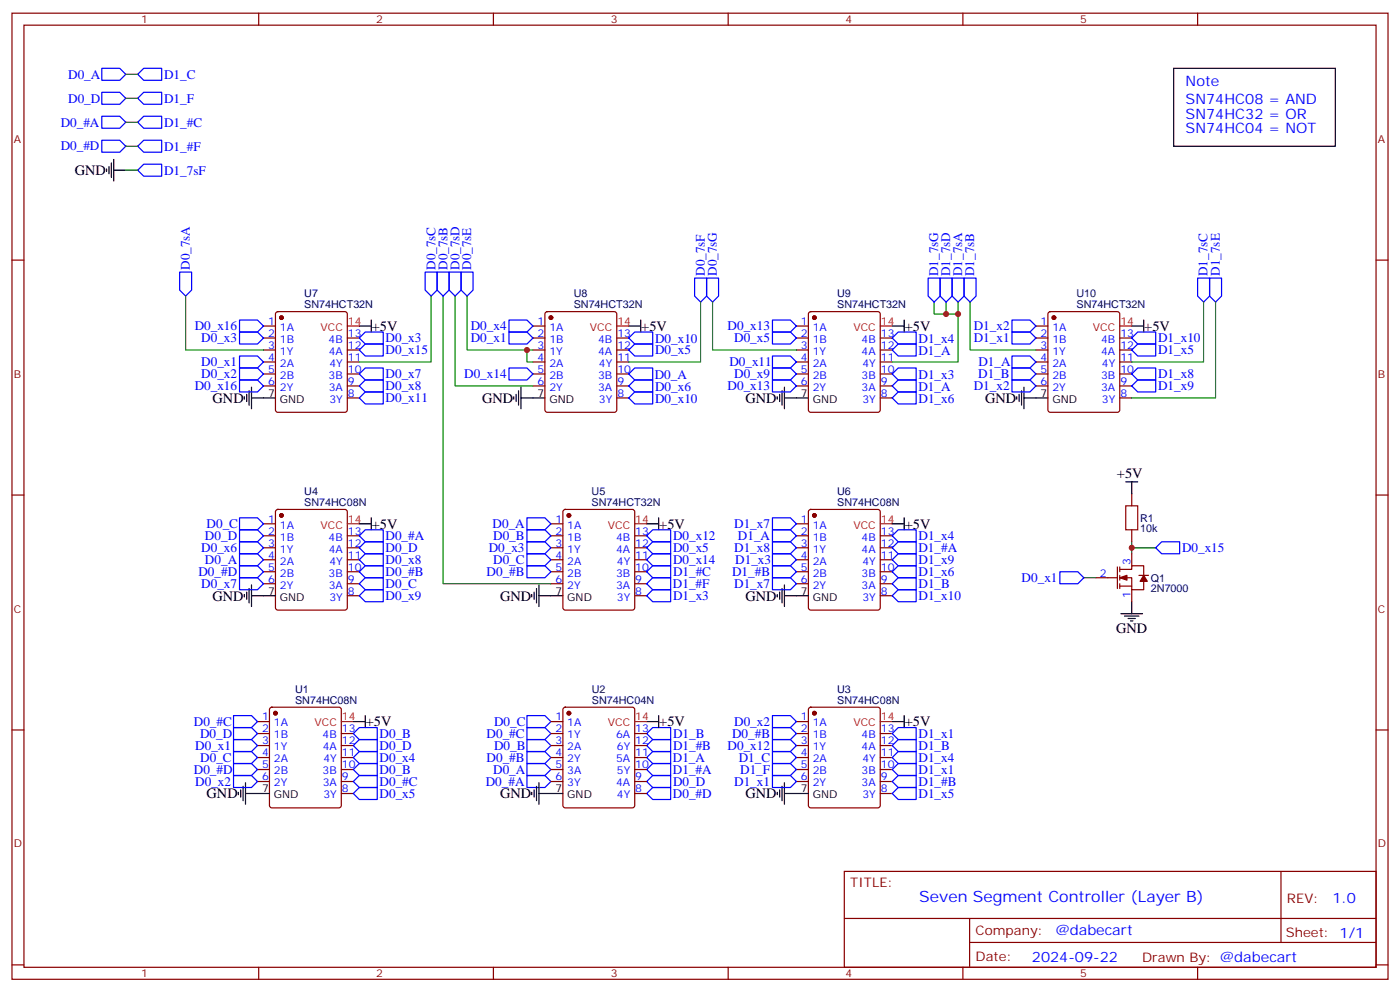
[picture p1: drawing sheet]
<svg xmlns="http://www.w3.org/2000/svg" width="412mm" height="292mm" viewBox="0 0 412 292" stroke-linecap="round" stroke-linejoin="round" font-family="sans-serif">
<g fill="none" stroke="#870000" stroke-width=".35">
<path d="M3.5 3.9h405.4v284.3h-405.4zM7.1 7.4h398.2v277.3h-398.2zM76.2 3.9v3.5M145.3 3.9v3.5M214.5 3.9v3.5M283.6 3.9v3.5M352.8 3.9v3.5M3.5 76.6h3.6M405.3 76.6h3.6M77.6 99.5h3.5M77.6 96h3.5M81.4 91.9l.4-.2h19.8l.5 .2 .2 .5v28.2l-.2 .5-.5 .3h-19.8l-.5-.3-.2-.5v-28.2z"/>
<path d="M102.3 99.5h3.5M157 99.5h3.5M157 96h3.5M160.7 91.9l.5-.2h19.8l.5 .2 .2 .5v28.2l-.3 .5-.4 .3h-19.8l-.5-.3-.2-.5v-28.2zM181.7 99.5h3.5M234.6 99.5h3.5M234.6 96h3.5M238.4 91.9l.4-.2h19.8l.5 .2 .2 .5v28.2l-.2 .5-.5 .3h-19.8l-.5-.3-.2-.5v-28.2zM259.3 99.5h3.5M305.2 99.5h3.5M305.2 96h3.5M308.9 91.9l.5-.2h19.7l.5 .2 .2 .5v28.2l-.2 .5-.5 .3h-19.7l-.5-.3-.2-.5v-28.2z"/>
<path d="M329.8 99.5h3.6M77.6 103h3.5M77.6 106.5h3.5M77.6 110.1h3.5M77.6 113.6h3.5M102.3 103h3.5M102.3 106.5h3.5M102.3 110.1h3.5M102.3 113.6h3.5M102.3 117.1h3.5M157 103h3.5M157 106.5h3.5"/>
<path d="M157 110.1h3.5M157 113.6h3.5M181.7 103h3.5M181.7 106.5h3.5M181.7 110.1h3.5M181.7 113.6h3.5M181.7 117.1h3.5M234.6 103h3.5M234.6 106.5h3.5M234.6 110.1h3.5M234.6 113.6h3.5M259.3 103h3.5"/>
<path d="M259.3 106.5h3.5M259.3 110.1h3.5M259.3 113.6h3.5M259.3 117.1h3.5M305.2 103h3.5M305.2 106.5h3.5M305.2 110.1h3.5M305.2 113.6h3.5M329.8 103h3.6M329.8 106.5h3.6M329.8 110.1h3.6M329.8 113.6h3.6"/>
<path d="M329.8 117.1h3.6M3.5 145.7h3.6M77.6 154.2h3.5M77.6 157.7h3.5M81.4 150.1l.4-.2h19.8l.5 .2 .2 .5v28.3l-.2 .5-.5 .2h-19.8l-.5-.3-.2-.4v-28.3zM102.3 157.7h3.5M162.3 154.2h3.5M162.3 157.7h3.5M166 150.1l.5-.2h19.8l.5 .2 .2 .5v28.3l-.3 .5-.4 .2h-19.8l-.5-.3-.2-.4v-28.3zM187 157.7h3.5M234.6 154.2h3.5M234.6 157.7h3.5"/>
<path d="M238.4 150.1l.4-.2h19.8l.5 .2 .2 .5v28.3l-.2 .5-.5 .2h-19.8l-.5-.3-.2-.4v-28.3zM259.3 157.7h3.5M333.4 145.3v3.6M333.4 155.9v3.6M405.3 145.7h3.6M77.6 161.2h3.5M77.6 164.7h3.5M77.6 168.3h3.5M77.6 171.8h3.5M102.3 161.2h3.5M102.3 164.7h3.5M102.3 168.3h3.5"/>
<path d="M102.3 171.8h3.5M102.3 175.3h3.5M162.3 161.2h3.5M162.3 164.7h3.5M162.3 168.3h3.5M162.3 171.8h3.5M187 161.2h3.5M187 164.7h3.5M187 168.3h3.5M187 171.8h3.5M187 175.3h3.5M234.6 161.2h3.5"/>
<path d="M234.6 164.7h3.5M234.6 168.3h3.5M234.6 171.8h3.5M259.3 161.2h3.5M259.3 164.7h3.5M259.3 168.3h3.5M259.3 171.8h3.5M259.3 175.3h3.5M322.8 170h6.3M329.1 166.9v6.3M329.8 170h3.6v3.6h3.5v-2.5M329.8 167.6h3.6v-1.1h3.5v2.8"/>
<path d="M329.8 166.9v1.4M329.8 169.3v1.4M329.8 171.8v1.4M329.8 172.5h3.6M333.4 163v3.5M333.4 173.6v3.5M335.5 169.3h2.8M3.5 214.8h3.6M75.8 212.4h3.6M75.8 215.9h3.6M75.8 219.4h3.6M79.6 208.3l.5-.2h19.7l.5 .2 .2 .5v28.3l-.2 .5-.5 .2h-19.7l-.5-.3-.2-.4v-28.3z"/>
<path d="M100.5 215.9h3.6M100.5 219.4h3.6M162.3 212.4h3.5M162.3 215.9h3.5M162.3 219.4h3.5M166 208.3l.5-.2h19.8l.5 .2 .2 .5v28.3l-.3 .5-.4 .2h-19.8l-.5-.3-.2-.4v-28.3zM187 215.9h3.5M187 219.4h3.5M234.6 212.4h3.5M234.6 215.9h3.5M234.6 219.4h3.5M238.4 208.3l.4-.2h19.8l.5 .2 .2 .5v28.3l-.2 .5-.5 .2h-19.8l-.5-.3-.2-.4v-28.3z"/>
<path d="M259.3 215.9h3.5M259.3 219.4h3.5M405.3 214.8h3.6M75.8 223h3.6M75.8 226.5h3.6M75.8 230h3.6M100.5 223h3.6M100.5 226.5h3.6M100.5 230h3.6M100.5 233.5h3.6M162.3 223h3.5M162.3 226.5h3.5"/>
<path d="M162.3 230h3.5M187 223h3.5M187 226.5h3.5M187 230h3.5M187 233.5h3.5M234.6 223h3.5M234.6 226.5h3.5M234.6 230h3.5M259.3 223h3.5M259.3 226.5h3.5M259.3 230h3.5M259.3 233.5h3.5"/>
<path d="M248.7 256.5h156.6v28.2h-156.6zM377.3 256.5v20.9M248.7 270.3h156.5M285.6 277.4h119.6M285.6 270.3v14.1M3.5 284h3.6M76.2 284.7v3.5M145.3 284.7v3.5M214.5 284.7v3.5M283.6 284.7v3.5M352.8 284.7v3.5M405.3 284h3.6"/>
</g>
<g fill="none" stroke="#00f" stroke-width=".35">
<path d="M30 20.1h5.3l1.7 1.8-1.7 1.7h-5.3zM30 27.2h5.3l1.7 1.7-1.7 1.8h-5.3zM30 34.2h5.3l1.7 1.8-1.7 1.7h-5.3zM40.6 28.9l1.7-1.7h5.3v3.5h-5.3zM40.6 36l1.7-1.8h5.3v3.5h-5.3zM42.3 20.1h5.3v3.5h-5.3l-1.7-1.7zM30 41.3h5.3l1.7 1.7-1.7 1.8h-5.3zM40.6 43l1.7-1.7h5.3v3.5h-5.3zM40.6 50.1l1.7-1.8h5.3v3.6h-5.3zM52.9 80.1h3.5v5.3l-1.7 1.7-1.8-1.7zM70.6 94.2h5.2l1.8 1.8-1.8 1.7h-5.2zM70.6 97.7h5.2l1.8 1.8-1.8 1.7h-5.2z"/>
<path d="M105.8 99.5l1.8-1.8h5.3v3.5h-5.3zM125.2 80.1h3.6v5.3l-1.8 1.7-1.8-1.7zM128.8 80.1h3.5v5.3l-1.8 1.7-1.7-1.7zM132.3 80.1h3.5v5.3l-1.7 1.7-1.8-1.7zM135.8 80.1h3.5v5.3l-1.7 1.7-1.8-1.7zM149.9 97.7h5.3l1.8 1.8-1.8 1.7h-5.3zM149.9 94.2h5.3l1.8 1.8-1.8 1.7h-5.3zM185.2 99.5l1.8-1.8h5.3v3.5h-5.3zM204.6 81.8h3.5v5.3l-1.7 1.8-1.8-1.8zM208.1 81.8h3.6v5.3l-1.8 1.8-1.8-1.8zM227.5 94.2h5.3l1.8 1.8-1.8 1.7h-5.3zM227.5 97.7h5.3l1.8 1.8-1.8 1.7h-5.3z"/>
<path d="M262.8 99.5l1.8-1.8h5.3v3.5h-5.3zM273.4 81.8h3.5v5.3l-1.7 1.8-1.8-1.8zM276.9 81.8h3.6v5.3l-1.8 1.8-1.8-1.8zM280.5 81.8h3.5v5.3l-1.8 1.8-1.7-1.8zM284 81.8h3.5v5.3l-1.7 1.8-1.8-1.8zM298.1 94.2h5.3l1.8 1.8-1.8 1.7h-5.3zM298.1 97.7h5.3l1.8 1.8-1.8 1.7h-5.3zM333.4 99.5l1.7-1.8h5.3v3.5h-5.3zM352.8 81.8h3.5v5.3l-1.8 1.8-1.7-1.8zM356.3 81.8h3.5v5.3l-1.7 1.8-1.8-1.8zM70.6 104.8h5.2l1.8 1.7-1.8 1.8h-5.2zM70.6 108.3h5.2l1.8 1.8-1.8 1.7h-5.2z"/>
<path d="M70.6 111.8h5.2l1.8 1.8-1.8 1.8h-5.2zM105.8 110.1l1.8-1.8h5.3v3.5h-5.3zM105.8 113.6l1.8-1.8h5.3v3.6h-5.3zM105.8 117.1l1.8-1.7h5.3v3.5h-5.3zM107.6 101.2h5.3v3.6h-5.3l-1.8-1.8zM149.9 108.3h5.3l1.8 1.8-1.8 1.7h-5.3zM185.2 113.6l1.8-1.8h5.3v3.6h-5.3zM185.2 117.1l1.8-1.7h5.3v3.5h-5.3zM187 108.3h5.3v3.5h-5.3l-1.8-1.7zM187 101.2h5.3v3.6h-5.3l-1.8-1.8zM227.5 104.8h5.3l1.8 1.7-1.8 1.8h-5.3zM227.5 108.3h5.3l1.8 1.8-1.8 1.7h-5.3z"/>
<path d="M227.5 111.8h5.3l1.8 1.8-1.8 1.8h-5.3zM262.8 103l1.8-1.8h5.3v3.6h-5.3zM262.8 110.1l1.8-1.8h5.3v3.5h-5.3zM262.8 113.6l1.8-1.8h5.3v3.6h-5.3zM262.8 117.1l1.8-1.7h5.3v3.5h-5.3zM298.1 104.8h5.3l1.8 1.7-1.8 1.8h-5.3zM298.1 108.3h5.3l1.8 1.8-1.8 1.7h-5.3zM298.1 111.8h5.3l1.8 1.8-1.8 1.8h-5.3zM333.4 103l1.7-1.8h5.3v3.6h-5.3zM333.4 110.1l1.7-1.8h5.3v3.5h-5.3zM333.4 113.6l1.7-1.8h5.3v3.6h-5.3zM70.6 152.4h5.2l1.8 1.8-1.8 1.7h-5.2z"/>
<path d="M70.6 155.9h5.2l1.8 1.8-1.8 1.8h-5.2zM70.6 159.5h5.2l1.8 1.7-1.8 1.8h-5.2zM105.8 157.7l1.8-1.8h5.3v3.6h-5.3zM107.6 159.5h5.3v3.5h-5.3l-1.8-1.8zM155.2 155.9h5.3l1.8 1.8-1.8 1.8h-5.3zM155.2 152.4h5.3l1.8 1.8-1.8 1.7h-5.3zM155.2 159.5h5.3l1.8 1.7-1.8 1.8h-5.3zM190.5 157.7l1.8-1.8h5.3v3.6h-5.3zM227.5 152.4h5.3l1.8 1.8-1.8 1.7h-5.3zM227.5 159.5h5.3l1.8 1.7-1.8 1.8h-5.3zM227.5 155.9h5.3l1.8 1.8-1.8 1.8h-5.3zM262.8 157.7l1.8-1.8h5.3v3.6h-5.3z"/>
<path d="M70.6 163h5.2l1.8 1.7-1.8 1.8h-5.2zM70.6 166.5h5.2l1.8 1.8-1.8 1.7h-5.2zM70.6 170h5.2l1.8 1.8-1.8 1.8h-5.2zM105.8 168.3l1.8-1.8h5.3v3.5h-5.3zM105.8 171.8l1.8-1.8h5.3v3.6h-5.3zM105.8 164.7l1.8-1.7h5.3v3.5h-5.3zM105.8 175.3l1.8-1.7h5.3v3.5h-5.3zM155.2 166.5h5.3l1.8 1.8-1.8 1.7h-5.3zM155.2 163h5.3l1.8 1.7-1.8 1.8h-5.3zM190.5 164.7l1.8-1.7h5.3v3.5h-5.3zM190.5 161.2l1.8-1.7h5.3v3.5h-5.3zM190.5 168.3l1.8-1.8h5.3v3.5h-5.3z"/>
<path d="M190.5 171.8l1.8-1.8h5.3v3.6h-5.3zM190.5 175.3l1.8-1.7h5.3v3.5h-5.3zM227.5 163h5.3l1.8 1.7-1.8 1.8h-5.3zM227.5 166.5h5.3l1.8 1.8-1.8 1.7h-5.3zM227.5 170h5.3l1.8 1.8-1.8 1.8h-5.3zM262.8 164.7l1.8-1.7h5.3v3.5h-5.3zM262.8 161.2l1.8-1.7h5.3v3.5h-5.3zM262.8 168.3l1.8-1.8h5.3v3.5h-5.3zM262.8 171.8l1.8-1.8h5.3v3.6h-5.3zM262.8 175.3l1.8-1.7h5.3v3.5h-5.3zM312.2 168.3h5.3l1.8 1.7-1.8 1.8h-5.3zM340.4 161.2l1.8-1.7h5.3v3.5h-5.3z"/>
<path d="M68.8 210.6h5.3l1.7 1.8-1.7 1.7h-5.3zM68.8 214.1h5.3l1.7 1.8-1.7 1.8h-5.3zM68.8 217.7h5.3l1.7 1.7-1.7 1.8h-5.3zM104.1 215.9l1.7-1.8h5.3v3.6h-5.3zM104.1 219.4l1.7-1.7h5.3v3.5h-5.3zM155.2 210.6h5.3l1.8 1.8-1.8 1.7h-5.3zM155.2 214.1h5.3l1.8 1.8-1.8 1.8h-5.3zM155.2 217.7h5.3l1.8 1.7-1.8 1.8h-5.3zM190.5 219.4l1.8-1.7h5.3v3.5h-5.3zM190.5 215.9l1.8-1.8h5.3v3.6h-5.3zM227.5 217.7h5.3l1.8 1.7-1.8 1.8h-5.3zM227.5 214.1h5.3l1.8 1.8-1.8 1.8h-5.3z"/>
<path d="M227.5 210.6h5.3l1.8 1.8-1.8 1.7h-5.3zM262.8 215.9l1.8-1.8h5.3v3.6h-5.3zM262.8 219.4l1.8-1.7h5.3v3.5h-5.3zM68.8 221.2h5.3l1.7 1.8-1.7 1.7h-5.3zM68.8 224.7h5.3l1.7 1.8-1.7 1.7h-5.3zM68.8 228.2h5.3l1.7 1.8-1.7 1.8h-5.3zM104.1 230l1.7-1.8h5.3v3.6h-5.3zM104.1 223l1.7-1.8h5.3v3.5h-5.3zM104.1 233.5l1.7-1.7h5.3v3.5h-5.3zM105.8 224.7h5.3v3.5h-5.3l-1.7-1.7zM155.2 221.2h5.3l1.8 1.8-1.8 1.7h-5.3zM155.2 224.7h5.3l1.8 1.8-1.8 1.7h-5.3z"/>
<path d="M155.2 228.2h5.3l1.8 1.8-1.8 1.8h-5.3zM190.5 233.5l1.8-1.7h5.3v3.5h-5.3zM190.5 223l1.8-1.8h5.3v3.5h-5.3zM190.5 230l1.8-1.8h5.3v3.6h-5.3zM192.3 224.7h5.3v3.5h-5.3l-1.8-1.7zM227.5 221.2h5.3l1.8 1.8-1.8 1.7h-5.3zM227.5 224.7h5.3l1.8 1.8-1.8 1.7h-5.3zM227.5 228.2h5.3l1.8 1.8-1.8 1.8h-5.3zM262.8 226.5l1.8-1.8h5.3v3.5h-5.3zM262.8 223l1.8-1.8h5.3v3.5h-5.3zM262.8 230l1.8-1.8h5.3v3.6h-5.3zM262.8 233.5l1.8-1.7h5.3v3.5h-5.3z"/>
</g>
<g fill="#870000" stroke="#870000" stroke-width=".35">
<path d="M336.9 169.3l1.1 1.8h-2.2z"/>
<path d="M329.8 170l2.2-.7v1.4z"/>
<circle cx="239.9" cy="209.9" r=".53"/>
<circle cx="239.9" cy="93.5" r=".53"/>
<circle cx="310.4" cy="93.5" r=".53"/>
<circle cx="239.9" cy="151.7" r=".53"/>
<circle cx="167.6" cy="151.7" r=".53"/>
<circle cx="82.9" cy="93.5" r=".53"/>
<circle cx="82.9" cy="151.7" r=".53"/>
<circle cx="162.3" cy="93.5" r=".53"/>
<circle cx="81.1" cy="209.9" r=".53"/>
<circle cx="167.6" cy="209.9" r=".53"/>
</g>
<g fill="none" stroke="#000" stroke-width=".35">
<path d="M345.7 20.1h47.6v22.9h-47.6zM31.4 49.7v.7M32.1 49v2.2M32.8 48v4.2M33.5 50.1h3.5M33.5 46.9v6.4M105.8 96h3.6M109.4 94.2v3.5M185.2 96h3.5M188.7 94.2v3.5M262.8 96h3.5M266.3 94.2v3.5"/>
<path d="M333.4 96h3.5M336.9 94.2v3.5M72 116.8v.7M72.7 116.1v2.1M73.4 115v4.2M74.1 117.1h7M74.1 113.9v6.4M151.3 116.8v.7M152 116.1v2.1M152.8 115v4.2M153.5 117.1h7M153.5 113.9v6.4"/>
<path d="M229 116.8v.7M229.7 116.1v2.1M230.4 115v4.2M231.1 117.1h7M231.1 113.9v6.4M299.5 116.8v.7M300.2 116.1v2.1M300.9 115v4.2M301.6 117.1h7.1M301.6 113.9v6.4M105.8 154.2h3.6M109.4 152.4v3.5"/>
<path d="M190.5 154.2h3.5M194 152.4v3.5M262.8 154.2h3.5M266.3 152.4v3.5M331.6 141.8h3.5M333.4 141.8v3.5M72 175v.7M72.7 174.3v2.1M73.4 173.2v4.2M74.1 175.3h7M74.1 172.2v6.3M156.6 175v.7"/>
<path d="M157.3 174.3v2.1M158 173.2v4.2M158.7 175.3h7.1M158.7 172.2v6.3M229 175v.7M229.7 174.3v2.1M230.4 173.2v4.2M231.1 172.2v6.3M231.1 175.3h7M333.4 177.1v3.5M330.2 180.6h6.3M331.3 181.3h4.2"/>
<path d="M332.3 182h2.1M333 182.7h.7M104.1 212.4h3.5M107.6 210.6v3.5M190.5 212.4h3.5M194 210.6v3.5M262.8 212.4h3.5M266.3 210.6v3.5M70.2 233.2v.7M70.9 232.5v2.1M71.6 231.4v4.3M72.3 233.5h7.1"/>
<path d="M72.3 230.4v6.3M156.6 233.2v.7M157.3 232.5v2.1M158 231.4v4.3M158.7 233.5h7.1M158.7 230.4v6.3M229 233.2v.7M229.7 232.5v2.1M230.4 231.4v4.3M231.1 233.5h7M231.1 230.4v6.3"/>
</g>
<path d="M102.3 96h3.5M181.7 96h3.5M259.3 96h3.5M329.8 96h3.6M102.3 154.2h3.5M187 154.2h3.5M259.3 154.2h3.5M100.5 212.4h3.6M187 212.4h3.5M259.3 212.4h3.5" fill="none" stroke="#f00" stroke-width=".35"/>
<g fill="none" stroke="#008700" stroke-width=".35">
<path d="M37 21.9h3.6M37 28.9h3.6M37 36h3.6M37 43h3.6M37 50.1h3.6M54.7 87.1v15.9h22.9M127 87.1v19.4h-21.2M130.5 87.1v84.7h31.8M134.1 87.1v26.5h22.9M137.6 87.1v15.9h19.4M206.4 88.9v17.6h-21.2M209.9 88.9v14.1h24.7"/>
<path d="M275.2 88.9v3.5h7M278.7 88.9v3.5M282.2 88.9v17.6h-19.4M285.8 88.9v14.1h19.4M354.5 88.9v17.6h-21.1M358.1 88.9v28.2h-24.7M155.2 103v3.5h1.8M333.4 159.5v3.5M319.3 170h3.5M333.4 161.2h7"/>
</g>
<path d="M331.6 148.9h3.5v7h-3.5z" fill="none" stroke="#a10000" stroke-width=".35"/>
<g fill="#c00">
<circle cx="333.4" cy="161.2" r=".88"/>
<circle cx="155.2" cy="103" r=".88"/>
<circle cx="282.2" cy="92.4" r=".88"/>
<circle cx="278.7" cy="92.4" r=".88"/>
</g>
<text font-size="4.6" fill="#00f" x="270.8" y="265.5">Seven Segment Controller (Layer B)</text>
<g font-size="4.2" fill="#00f">
<text x="349.2" y="25.4">Note</text>
<text x="349.2" y="30.7">SN74HC08 = AND</text>
<text x="349.2" y="34.9">SN74HC32 = OR</text>
<text x="349.2" y="39.2">SN74HC04 = NOT</text>
<text x="392.5" y="265.7">1.0</text>
<text x="310.9" y="275.3">@dabecart</text>
<text x="304" y="283.1">2024-09-22</text>
</g>
<g font-size="4.2">
<text x="22" y="51.5">GND</text>
<text x="109.5" y="97.3">+5V</text>
<text x="188.9" y="97.4">+5V</text>
<text x="266.5" y="97.4">+5V</text>
<text x="337.1" y="97.4">+5V</text>
<text x="62.6" y="118.5">GND</text>
<text x="142" y="118.5">GND</text>
<text x="219.6" y="118.5">GND</text>
<text x="290.2" y="118.5">GND</text>
<text x="329" y="140.7">+5V</text>
<text x="109.5" y="155.6">+5V</text>
<text x="194.2" y="155.6">+5V</text>
<text x="266.5" y="155.6">+5V</text>
<text x="62.6" y="176.7">GND</text>
<text x="147.3" y="176.8">GND</text>
<text x="219.6" y="176.7">GND</text>
<text x="328.8" y="186.3">GND</text>
<text x="107.8" y="213.8">+5V</text>
<text x="194.2" y="213.8">+5V</text>
<text x="266.5" y="213.8">+5V</text>
<text x="60.9" y="235">GND</text>
<text x="147.3" y="235">GND</text>
<text x="219.6" y="234.9">GND</text>
</g>
<g font-size="3.9" fill="#00f">
<text x="20.1" y="23.1">D0_A</text>
<text x="48.3" y="23.1">D1_C</text>
<text x="20.1" y="30.2">D0_D</text>
<text x="48.3" y="30.2">D1_F</text>
<text x="17.9" y="37.2">D0_#A</text>
<text x="48.3" y="37.3">D1_#C</text>
<text x="17.9" y="44.3">D0_#D</text>
<text x="48.3" y="44.4">D1_#F</text>
<text x="48.3" y="51.5">D1_7sF</text>
<text x="55.9" y="79.4" transform="rotate(-90 55.9 79.4)">D0_7sA</text>
<text x="128.3" y="79.4" transform="rotate(-90 128.3 79.4)">D0_7sC</text>
<text x="131.8" y="79.4" transform="rotate(-90 131.8 79.4)">D0_7sB</text>
<text x="135.3" y="79.4" transform="rotate(-90 135.3 79.4)">D0_7sD</text>
<text x="138.8" y="79.4" transform="rotate(-90 138.8 79.4)">D0_7sE</text>
<text x="207.6" y="81.2" transform="rotate(-90 207.6 81.2)">D0_7sF</text>
<text x="211.2" y="81.2" transform="rotate(-90 211.2 81.2)">D0_7sG</text>
<text x="276.4" y="81.2" transform="rotate(-90 276.4 81.2)">D1_7sG</text>
<text x="279.9" y="81.2" transform="rotate(-90 279.9 81.2)">D1_7sD</text>
<text x="283.4" y="81.2" transform="rotate(-90 283.4 81.2)">D1_7sA</text>
<text x="286.9" y="81.2" transform="rotate(-90 286.9 81.2)">D1_7sB</text>
<text x="355.7" y="81.2" transform="rotate(-90 355.7 81.2)">D1_7sC</text>
<text x="359.3" y="81.2" transform="rotate(-90 359.3 81.2)">D1_7sE</text>
<text x="57.4" y="97.2">D0_x16</text>
<text x="59.3" y="100.7">D0_x3</text>
<text x="113.6" y="100.7">D0_x3</text>
<text x="138.7" y="100.7">D0_x1</text>
<text x="138.7" y="97.2">D0_x4</text>
<text x="193" y="100.8">D0_x10</text>
<text x="214.3" y="97.2">D0_x13</text>
<text x="216.3" y="100.7">D0_x5</text>
<text x="270.6" y="100.8">D1_x4</text>
<text x="286.8" y="97.2">D1_x2</text>
<text x="286.8" y="100.7">D1_x1</text>
<text x="341.1" y="100.7">D1_x10</text>
<text x="59.3" y="107.8">D0_x1</text>
<text x="113.6" y="104.3">D0_x15</text>
<text x="193" y="104.3">D0_x5</text>
<text x="214.9" y="107.8">D0_x11</text>
<text x="270.6" y="104.4">D1_A</text>
<text x="288.2" y="107.8">D1_A</text>
<text x="341.1" y="104.3">D1_x5</text>
<text x="59.3" y="111.3">D0_x2</text>
<text x="113.6" y="111.3">D0_x7</text>
<text x="136.7" y="111.3">D0_x14</text>
<text x="192.9" y="111.4">D0_A</text>
<text x="216.3" y="111.3">D0_x9</text>
<text x="270.6" y="111.4">D1_x3</text>
<text x="288.2" y="111.3">D1_B</text>
<text x="341.1" y="111.3">D1_x8</text>
<text x="57.4" y="114.8">D0_x16</text>
<text x="113.6" y="114.8">D0_x8</text>
<text x="113.6" y="118.4">D0_x11</text>
<text x="193" y="115">D0_x6</text>
<text x="193" y="118.5">D0_x10</text>
<text x="214.3" y="114.8">D0_x13</text>
<text x="270.6" y="115">D1_A</text>
<text x="270.6" y="118.5">D1_x6</text>
<text x="286.8" y="114.8">D1_x2</text>
<text x="341.1" y="114.8">D1_x9</text>
<text x="60.9" y="155.4">D0_C</text>
<text x="145.1" y="155.4">D0_A</text>
<text x="216.3" y="155.4">D1_x7</text>
<text x="60.4" y="158.9">D0_D</text>
<text x="113.6" y="159">D0_#A</text>
<text x="145.3" y="159">D0_B</text>
<text x="198.3" y="159">D0_x12</text>
<text x="217.4" y="158.9">D1_A</text>
<text x="270.6" y="158.9">D1_x4</text>
<text x="59.3" y="162.5">D0_x6</text>
<text x="60.4" y="166">D0_A</text>
<text x="113.6" y="162.6">D0_D</text>
<text x="113.6" y="166.1">D0_x8</text>
<text x="144" y="162.5">D0_x3</text>
<text x="145.3" y="166">D0_C</text>
<text x="198.3" y="166.1">D0_x14</text>
<text x="198.3" y="162.6">D0_x5</text>
<text x="216.3" y="162.5">D1_x8</text>
<text x="216.6" y="166">D1_x3</text>
<text x="270.6" y="162.6">D1_#A</text>
<text x="270.6" y="166.1">D1_x9</text>
<text x="348.2" y="162.4">D0_x15</text>
<text x="58.4" y="169.5">D0_#D</text>
<text x="59.3" y="173.1">D0_x7</text>
<text x="113.6" y="169.6">D0_#B</text>
<text x="113.6" y="173.2">D0_C</text>
<text x="143.3" y="169.5">D0_#B</text>
<text x="198.2" y="173">D1_#F</text>
<text x="198.3" y="169.5">D1_#C</text>
<text x="215.7" y="169.5">D1_#B</text>
<text x="216.3" y="173.1">D1_x7</text>
<text x="270.6" y="169.6">D1_x6</text>
<text x="270.6" y="173.2">D1_B</text>
<text x="300.9" y="171.3">D0_x1</text>
<text x="113.6" y="176.7">D0_x9</text>
<text x="198.3" y="176.7">D1_x3</text>
<text x="270.6" y="176.7">D1_x10</text>
<text x="57.1" y="213.6">D0_#C</text>
<text x="145.5" y="213.6">D0_C</text>
<text x="216.3" y="213.6">D0_x2</text>
<text x="57.5" y="220.7">D0_x1</text>
<text x="59" y="217.2">D0_D</text>
<text x="111.8" y="217.2">D0_B</text>
<text x="111.8" y="220.7">D0_D</text>
<text x="143.3" y="217.2">D0_#C</text>
<text x="145.5" y="220.6">D0_B</text>
<text x="198.3" y="220.8">D1_#B</text>
<text x="198.3" y="217.2">D1_B</text>
<text x="214.3" y="220.7">D0_x12</text>
<text x="215.7" y="217.2">D0_#B</text>
<text x="270.6" y="217.3">D1_x1</text>
<text x="270.6" y="220.8">D1_B</text>
<text x="57.1" y="227.7">D0_#D</text>
<text x="59" y="224.2">D0_C</text>
<text x="111.8" y="227.7">D0_B</text>
<text x="111.8" y="224.3">D0_x4</text>
<text x="143.3" y="224.2">D0_#B</text>
<text x="145.3" y="227.7">D0_A</text>
<text x="198.2" y="224.2">D1_A</text>
<text x="198.2" y="227.8">D1_#A</text>
<text x="217.6" y="224.2">D1_C</text>
<text x="218" y="227.7">D1_F</text>
<text x="270.6" y="227.8">D1_x1</text>
<text x="270.6" y="224.2">D1_x4</text>
<text x="57.5" y="231.3">D0_x2</text>
<text x="111.8" y="231.3">D0_#C</text>
<text x="143.1" y="231.3">D0_#A</text>
<text x="198.3" y="231.3">D0_D</text>
<text x="216.3" y="231.3">D1_x1</text>
<text x="270.6" y="231.3">D1_#B</text>
<text x="111.8" y="234.9">D0_x5</text>
<text x="198.2" y="234.9">D0_#D</text>
<text x="270.6" y="234.8">D1_x5</text>
</g>
<g font-size="3.9" fill="#800">
<text x="250.5" y="261.1">TITLE:</text>
<text x="379.1" y="265.7">REV:</text>
<text x="287.4" y="275.3">Company:</text>
<text x="378.7" y="275.9">Sheet: 1/1</text>
<text x="287.4" y="282.9">Date:</text>
<text x="336.4" y="283">Drawn By: @dabecart</text>
</g>
<g font-size="3.2" fill="#800">
<text x="41.6" y="6.9">1</text>
<text x="110.8" y="6.9">2</text>
<text x="179.9" y="6.9">3</text>
<text x="249.1" y="6.9">4</text>
<text x="318.2" y="6.9">5</text>
<text x="4.1" y="42">A</text>
<text x="405.9" y="42">A</text>
<text x="4.1" y="111.1">B</text>
<text x="405.9" y="111.1">B</text>
<text x="4.1" y="180.3">C</text>
<text x="405.9" y="180.3">C</text>
<text x="4.1" y="249.4">D</text>
<text x="405.9" y="249.4">D</text>
<text x="41.6" y="287.7">1</text>
<text x="110.8" y="287.7">2</text>
<text x="179.9" y="287.7">3</text>
<text x="249.1" y="287.7">4</text>
<text x="318.2" y="287.7">5</text>
</g>
<g font-size="3.2" fill="#000080">
<text x="89.6" y="87.4">U7</text>
<text x="169" y="87.5">U8</text>
<text x="246.6" y="87.5">U9</text>
<text x="317.1" y="87.5">U10</text>
<text x="89.6" y="90.7">SN74HCT32N</text>
<text x="169" y="90.7">SN74HCT32N</text>
<text x="246.6" y="90.7">SN74HCT32N</text>
<text x="317.1" y="90.7">SN74HCT32N</text>
<text x="89.6" y="148.9">SN74HC08N</text>
<text x="89.6" y="145.7">U4</text>
<text x="174.3" y="148.9">SN74HCT32N</text>
<text x="174.3" y="145.7">U5</text>
<text x="246.6" y="148.9">SN74HC08N</text>
<text x="246.6" y="145.7">U6</text>
<text x="335.8" y="153.6">R1</text>
<text x="335.8" y="156.7">10k</text>
<text x="339" y="171.2">Q1</text>
<text x="339" y="174.4">2N7000</text>
<text x="86.9" y="203.9">U1</text>
<text x="174.3" y="204">U2</text>
<text x="246.6" y="203.9">U3</text>
<text x="86.9" y="207.1">SN74HC08N</text>
<text x="174.3" y="207.1">SN74HC04N</text>
<text x="246.6" y="207.1">SN74HC08N</text>
</g>
<g font-size="3.2" fill="#00f">
<text x="78.9" y="95.6">1</text>
<text x="158.3" y="95.6">1</text>
<text x="235.9" y="95.6">1</text>
<text x="306.5" y="95.6">1</text>
<text x="78.9" y="99.1">2</text>
<text x="82.4" y="100.9">1B</text>
<text x="82.4" y="97.4">1A</text>
<text x="96.8" y="100.9">4B</text>
<text x="102.5" y="99.1">13</text>
<text x="158.3" y="99.1">2</text>
<text x="161.8" y="100.9">1B</text>
<text x="161.8" y="97.4">1A</text>
<text x="176.2" y="100.9">4B</text>
<text x="181.9" y="99.1">13</text>
<text x="235.9" y="99.1">2</text>
<text x="239.4" y="100.9">1B</text>
<text x="239.4" y="97.4">1A</text>
<text x="253.8" y="100.9">4B</text>
<text x="259.5" y="99.1">13</text>
<text x="306.5" y="99.1">2</text>
<text x="310" y="100.9">1B</text>
<text x="310" y="97.4">1A</text>
<text x="324.4" y="100.9">4B</text>
<text x="330" y="99.1">13</text>
<text x="78.9" y="106.2">4</text>
<text x="78.9" y="102.7">3</text>
<text x="82.4" y="107.9">2A</text>
<text x="82.4" y="104.4">1Y</text>
<text x="96.8" y="104.4">4A</text>
<text x="97" y="107.9">4Y</text>
<text x="102.5" y="102.7">12</text>
<text x="102.5" y="106.2">11</text>
<text x="158.3" y="106.2">4</text>
<text x="158.3" y="102.7">3</text>
<text x="161.8" y="107.9">2A</text>
<text x="161.8" y="104.4">1Y</text>
<text x="176.2" y="104.4">4A</text>
<text x="176.4" y="107.9">4Y</text>
<text x="181.9" y="102.7">12</text>
<text x="181.9" y="106.2">11</text>
<text x="235.9" y="106.2">4</text>
<text x="235.9" y="102.7">3</text>
<text x="239.4" y="107.9">2A</text>
<text x="239.4" y="104.4">1Y</text>
<text x="253.8" y="104.4">4A</text>
<text x="254" y="107.9">4Y</text>
<text x="259.5" y="102.7">12</text>
<text x="259.5" y="106.2">11</text>
<text x="306.5" y="106.2">4</text>
<text x="306.5" y="102.7">3</text>
<text x="310" y="107.9">2A</text>
<text x="310" y="104.4">1Y</text>
<text x="324.4" y="104.4">4A</text>
<text x="324.6" y="107.9">4Y</text>
<text x="330" y="102.7">12</text>
<text x="330" y="106.2">11</text>
<text x="78.9" y="113.2">6</text>
<text x="78.9" y="109.7">5</text>
<text x="82.4" y="111.5">2B</text>
<text x="96.8" y="111.5">3B</text>
<text x="102.5" y="109.7">10</text>
<text x="102.5" y="113.2">9</text>
<text x="158.3" y="113.2">6</text>
<text x="158.3" y="109.7">5</text>
<text x="161.8" y="111.5">2B</text>
<text x="176.2" y="111.5">3B</text>
<text x="181.9" y="109.7">10</text>
<text x="181.9" y="113.2">9</text>
<text x="235.9" y="113.2">6</text>
<text x="235.9" y="109.7">5</text>
<text x="239.4" y="111.5">2B</text>
<text x="253.8" y="111.5">3B</text>
<text x="259.5" y="109.7">10</text>
<text x="259.5" y="113.2">9</text>
<text x="306.5" y="113.2">6</text>
<text x="306.5" y="109.7">5</text>
<text x="310" y="111.5">2B</text>
<text x="324.4" y="111.5">3B</text>
<text x="330" y="109.7">10</text>
<text x="330" y="113.2">9</text>
<text x="82.4" y="115">2Y</text>
<text x="96.8" y="115">3A</text>
<text x="97" y="118.5">3Y</text>
<text x="102.5" y="116.8">8</text>
<text x="161.8" y="115">2Y</text>
<text x="176.2" y="115">3A</text>
<text x="176.4" y="118.5">3Y</text>
<text x="181.9" y="116.8">8</text>
<text x="239.4" y="115">2Y</text>
<text x="253.8" y="115">3A</text>
<text x="254" y="118.5">3Y</text>
<text x="259.5" y="116.8">8</text>
<text x="310" y="115">2Y</text>
<text x="324.4" y="115">3A</text>
<text x="324.6" y="118.5">3Y</text>
<text x="330" y="116.8">8</text>
<text x="78.9" y="153.8">1</text>
<text x="82.4" y="155.6">1A</text>
<text x="163.6" y="153.8">1</text>
<text x="167.1" y="155.6">1A</text>
<text x="235.9" y="153.8">1</text>
<text x="239.4" y="155.6">1A</text>
<text x="78.9" y="157.3">2</text>
<text x="78.9" y="160.9">3</text>
<text x="82.4" y="159.1">1B</text>
<text x="96.8" y="159.1">4B</text>
<text x="102.5" y="160.9">12</text>
<text x="102.5" y="157.3">13</text>
<text x="163.6" y="160.9">3</text>
<text x="163.6" y="157.3">2</text>
<text x="167.1" y="159.1">1B</text>
<text x="181.5" y="159.1">4B</text>
<text x="187.1" y="157.3">13</text>
<text x="187.1" y="160.9">12</text>
<text x="235.9" y="157.3">2</text>
<text x="235.9" y="160.9">3</text>
<text x="239.4" y="159.1">1B</text>
<text x="253.8" y="159.1">4B</text>
<text x="259.5" y="160.9">12</text>
<text x="259.5" y="157.3">13</text>
<text x="78.9" y="164.4">4</text>
<text x="78.9" y="167.9">5</text>
<text x="82.4" y="162.6">1Y</text>
<text x="82.4" y="166.2">2A</text>
<text x="96.8" y="162.6">4A</text>
<text x="97" y="166.2">4Y</text>
<text x="102.5" y="167.9">10</text>
<text x="102.5" y="164.4">11</text>
<text x="163.6" y="167.9">5</text>
<text x="163.6" y="164.4">4</text>
<text x="167.1" y="166.2">2A</text>
<text x="167.1" y="162.6">1Y</text>
<text x="181.5" y="162.6">4A</text>
<text x="181.7" y="166.2">4Y</text>
<text x="187.1" y="164.4">11</text>
<text x="187.1" y="167.9">10</text>
<text x="235.9" y="164.4">4</text>
<text x="235.9" y="167.9">5</text>
<text x="239.4" y="162.6">1Y</text>
<text x="239.4" y="166.2">2A</text>
<text x="253.8" y="162.6">4A</text>
<text x="254" y="166.2">4Y</text>
<text x="259.5" y="167.9">10</text>
<text x="259.5" y="164.4">11</text>
<text x="333" y="166.2" transform="rotate(-90 333 166.2)">3</text>
<text x="78.9" y="171.4">6</text>
<text x="82.4" y="169.7">2B</text>
<text x="82.4" y="173.2">2Y</text>
<text x="96.8" y="169.7">3B</text>
<text x="96.8" y="173.2">3A</text>
<text x="102.5" y="171.4">9</text>
<text x="163.6" y="171.4">6</text>
<text x="167.1" y="173.2">2Y</text>
<text x="167.1" y="169.7">2B</text>
<text x="181.5" y="169.7">3B</text>
<text x="181.5" y="173.2">3A</text>
<text x="187.1" y="171.4">9</text>
<text x="235.9" y="171.4">6</text>
<text x="239.4" y="169.7">2B</text>
<text x="239.4" y="173.2">2Y</text>
<text x="253.8" y="169.7">3B</text>
<text x="253.8" y="173.2">3A</text>
<text x="259.5" y="171.4">9</text>
<text x="323.9" y="169.7">2</text>
<text x="97" y="176.7">3Y</text>
<text x="102.5" y="175">8</text>
<text x="181.7" y="176.7">3Y</text>
<text x="187.1" y="175">8</text>
<text x="254" y="176.7">3Y</text>
<text x="259.5" y="175">8</text>
<text x="333" y="175.9" transform="rotate(-90 333 175.9)">1</text>
<text x="77.2" y="212">1</text>
<text x="77.2" y="215.5">2</text>
<text x="80.7" y="213.8">1A</text>
<text x="100.7" y="215.5">13</text>
<text x="163.6" y="212">1</text>
<text x="163.6" y="215.5">2</text>
<text x="167.1" y="213.8">1A</text>
<text x="187.1" y="215.5">13</text>
<text x="235.9" y="212">1</text>
<text x="235.9" y="215.5">2</text>
<text x="239.4" y="213.8">1A</text>
<text x="259.5" y="215.5">13</text>
<text x="77.2" y="219.1">3</text>
<text x="80.7" y="217.3">1B</text>
<text x="80.7" y="220.8">1Y</text>
<text x="95" y="217.3">4B</text>
<text x="95.1" y="220.8">4A</text>
<text x="100.7" y="219.1">12</text>
<text x="163.6" y="219.1">3</text>
<text x="167.1" y="217.3">1Y</text>
<text x="167.1" y="220.8">2A</text>
<text x="181.5" y="217.3">6A</text>
<text x="181.7" y="220.8">6Y</text>
<text x="187.1" y="219.1">12</text>
<text x="235.9" y="219.1">3</text>
<text x="239.4" y="217.3">1B</text>
<text x="239.4" y="220.8">1Y</text>
<text x="253.8" y="217.3">4B</text>
<text x="253.8" y="220.8">4A</text>
<text x="259.5" y="219.1">12</text>
<text x="77.2" y="222.6">4</text>
<text x="77.2" y="226.1">5</text>
<text x="80.7" y="224.4">2A</text>
<text x="80.7" y="227.9">2B</text>
<text x="95" y="227.9">3B</text>
<text x="95.3" y="224.4">4Y</text>
<text x="100.7" y="226.1">10</text>
<text x="100.7" y="222.6">11</text>
<text x="163.6" y="222.6">4</text>
<text x="163.6" y="226.1">5</text>
<text x="167.1" y="224.4">2Y</text>
<text x="167.1" y="227.9">3A</text>
<text x="181.5" y="224.4">5A</text>
<text x="181.7" y="227.9">5Y</text>
<text x="187.1" y="226.1">10</text>
<text x="187.1" y="222.6">11</text>
<text x="235.9" y="222.6">4</text>
<text x="235.9" y="226.1">5</text>
<text x="239.4" y="224.4">2A</text>
<text x="239.4" y="227.9">2B</text>
<text x="253.8" y="227.9">3B</text>
<text x="254" y="224.4">4Y</text>
<text x="259.5" y="226.1">10</text>
<text x="259.5" y="222.6">11</text>
<text x="77.2" y="229.7">6</text>
<text x="80.7" y="231.4">2Y</text>
<text x="95.1" y="231.4">3A</text>
<text x="100.7" y="233.2">8</text>
<text x="100.7" y="229.7">9</text>
<text x="163.6" y="229.7">6</text>
<text x="167.1" y="231.4">3Y</text>
<text x="181.5" y="231.4">4A</text>
<text x="187.1" y="233.2">8</text>
<text x="187.1" y="229.7">9</text>
<text x="235.9" y="229.7">6</text>
<text x="239.4" y="231.4">2Y</text>
<text x="253.8" y="231.4">3A</text>
<text x="259.5" y="233.2">8</text>
<text x="259.5" y="229.7">9</text>
<text x="95.3" y="234.9">3Y</text>
<text x="181.7" y="234.9">4Y</text>
<text x="254" y="234.9">3Y</text>
</g>
<g font-size="3.2" fill="#f00">
<text x="102.5" y="95.6">14</text>
<text x="181.9" y="95.6">14</text>
<text x="259.5" y="95.6">14</text>
<text x="330" y="95.6">14</text>
<text x="94.4" y="97.4">VCC</text>
<text x="173.8" y="97.4">VCC</text>
<text x="251.4" y="97.4">VCC</text>
<text x="321.9" y="97.4">VCC</text>
<text x="94.4" y="155.6">VCC</text>
<text x="102.5" y="153.8">14</text>
<text x="179.1" y="155.6">VCC</text>
<text x="187.1" y="153.8">14</text>
<text x="251.4" y="155.6">VCC</text>
<text x="259.5" y="153.8">14</text>
<text x="92.6" y="213.8">VCC</text>
<text x="100.7" y="212">14</text>
<text x="179.1" y="213.8">VCC</text>
<text x="187.1" y="212">14</text>
<text x="251.4" y="213.8">VCC</text>
<text x="259.5" y="212">14</text>
</g>
<g font-size="3.2">
<text x="78.9" y="116.8">7</text>
<text x="82.4" y="118.5">GND</text>
<text x="158.3" y="116.8">7</text>
<text x="161.8" y="118.5">GND</text>
<text x="235.9" y="116.8">7</text>
<text x="239.4" y="118.5">GND</text>
<text x="306.5" y="116.8">7</text>
<text x="310" y="118.5">GND</text>
<text x="78.9" y="175">7</text>
<text x="82.4" y="176.7">GND</text>
<text x="163.6" y="175">7</text>
<text x="167.1" y="176.7">GND</text>
<text x="235.9" y="175">7</text>
<text x="239.4" y="176.7">GND</text>
<text x="77.2" y="233.2">7</text>
<text x="163.6" y="233.2">7</text>
<text x="235.9" y="233.2">7</text>
<text x="80.7" y="234.9">GND</text>
<text x="167.1" y="234.9">GND</text>
<text x="239.4" y="234.9">GND</text>
</g>
</svg>
